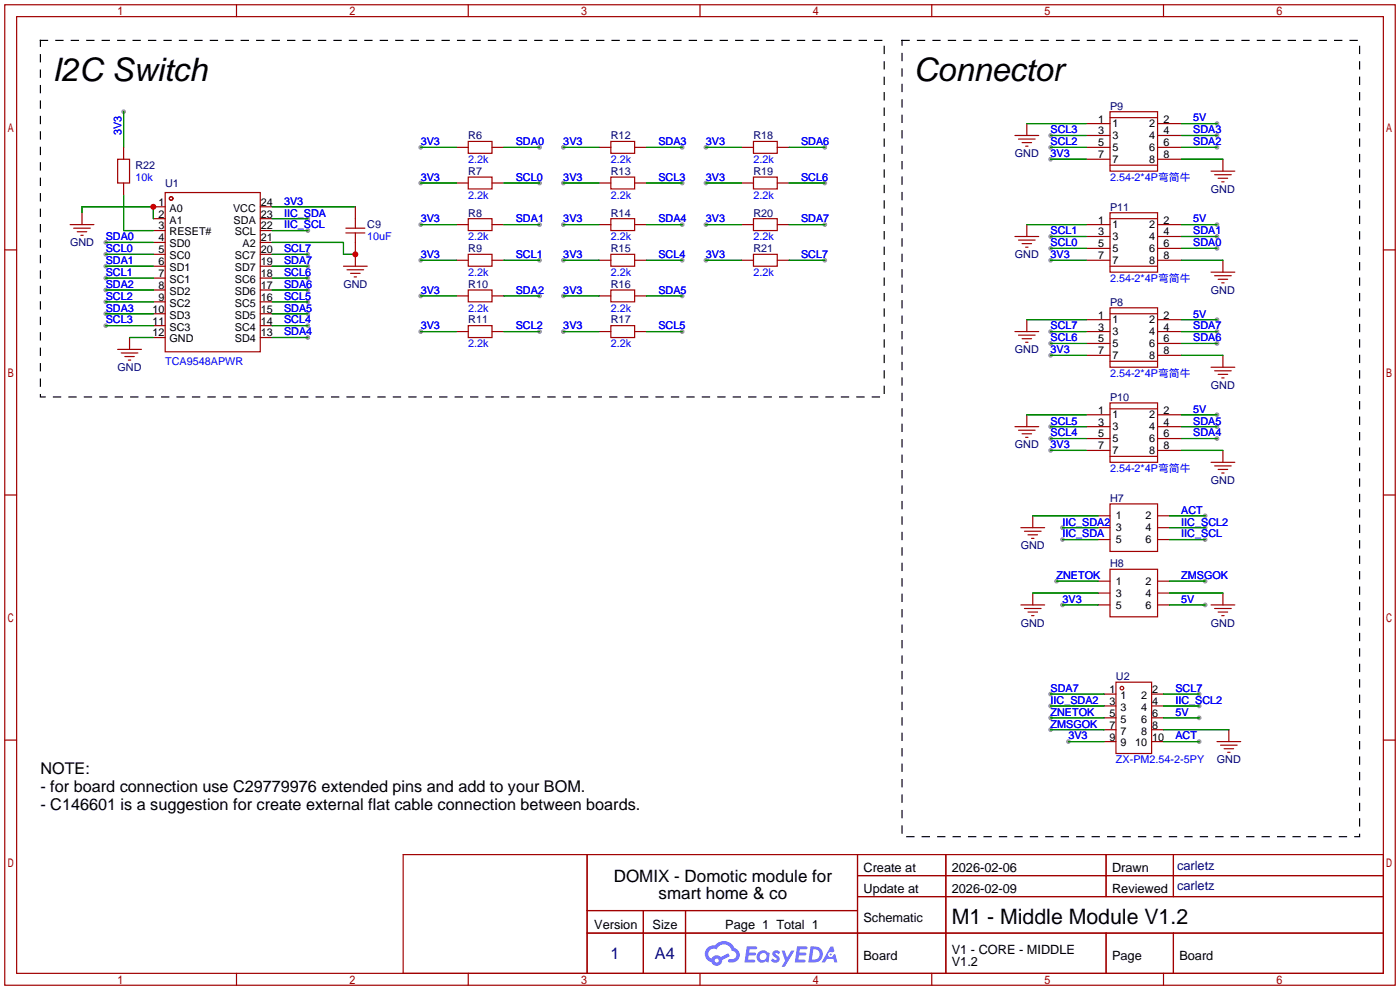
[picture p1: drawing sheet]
<svg xmlns="http://www.w3.org/2000/svg" width="299mm" height="212mm" viewBox="0 0 299 212" stroke-linecap="round" stroke-linejoin="round" font-family="sans-serif">
<g fill="#999">
<circle cx="224.5" cy="70.9" r=".51"/>
<circle cx="224.5" cy="73.4" r=".51"/>
<circle cx="224.5" cy="75.9" r=".51"/>
<circle cx="260.1" cy="70.9" r=".51"/>
<circle cx="260.1" cy="68.3" r=".51"/>
<circle cx="260.1" cy="73.4" r=".51"/>
<circle cx="227.1" cy="115.3" r=".51"/>
<circle cx="227.1" cy="112.8" r=".51"/>
<circle cx="257.6" cy="115.3" r=".51"/>
<circle cx="257.6" cy="112.8" r=".51"/>
<circle cx="257.6" cy="110.2" r=".51"/>
<circle cx="225.8" cy="124.2" r=".51"/>
<circle cx="257.6" cy="124.2" r=".51"/>
<circle cx="227.1" cy="129.3" r=".51"/>
<circle cx="257.6" cy="129.3" r=".51"/>
<circle cx="224.5" cy="29" r=".51"/>
<circle cx="224.5" cy="31.5" r=".51"/>
<circle cx="224.5" cy="34" r=".51"/>
<circle cx="260.1" cy="29" r=".51"/>
<circle cx="260.1" cy="26.4" r=".51"/>
<circle cx="260.1" cy="31.5" r=".51"/>
<circle cx="224.5" cy="91.2" r=".51"/>
<circle cx="224.5" cy="93.7" r=".51"/>
<circle cx="224.5" cy="96.3" r=".51"/>
<circle cx="260.1" cy="91.2" r=".51"/>
<circle cx="260.1" cy="88.6" r=".51"/>
<circle cx="260.1" cy="93.7" r=".51"/>
<circle cx="224.5" cy="50.5" r=".51"/>
<circle cx="224.5" cy="53.1" r=".51"/>
<circle cx="224.5" cy="55.6" r=".51"/>
<circle cx="260.1" cy="50.5" r=".51"/>
<circle cx="260.1" cy="48" r=".51"/>
<circle cx="260.1" cy="53.1" r=".51"/>
<circle cx="65.8" cy="46.7" r=".51"/>
<circle cx="65.8" cy="49.3" r=".51"/>
<circle cx="22.6" cy="51.8" r=".51"/>
<circle cx="22.6" cy="54.4" r=".51"/>
<circle cx="22.6" cy="56.9" r=".51"/>
<circle cx="22.6" cy="59.4" r=".51"/>
<circle cx="22.6" cy="62" r=".51"/>
<circle cx="22.6" cy="64.5" r=".51"/>
<circle cx="22.6" cy="67.1" r=".51"/>
<circle cx="22.6" cy="69.6" r=".51"/>
<circle cx="65.8" cy="69.6" r=".51"/>
<circle cx="65.8" cy="64.5" r=".51"/>
<circle cx="65.8" cy="59.4" r=".51"/>
<circle cx="65.8" cy="54.4" r=".51"/>
<circle cx="65.8" cy="72.1" r=".51"/>
<circle cx="65.8" cy="67.1" r=".51"/>
<circle cx="65.8" cy="62" r=".51"/>
<circle cx="65.8" cy="56.9" r=".51"/>
<circle cx="115.3" cy="31.5" r=".51"/>
<circle cx="115.3" cy="39.1" r=".51"/>
<circle cx="89.9" cy="31.5" r=".51"/>
<circle cx="89.9" cy="39.1" r=".51"/>
<circle cx="115.3" cy="48" r=".51"/>
<circle cx="115.3" cy="55.6" r=".51"/>
<circle cx="89.9" cy="48" r=".51"/>
<circle cx="89.9" cy="55.6" r=".51"/>
<circle cx="115.3" cy="63.2" r=".51"/>
<circle cx="115.3" cy="70.9" r=".51"/>
<circle cx="89.9" cy="63.2" r=".51"/>
<circle cx="89.9" cy="70.9" r=".51"/>
<circle cx="145.8" cy="31.5" r=".51"/>
<circle cx="145.8" cy="39.1" r=".51"/>
<circle cx="120.4" cy="31.5" r=".51"/>
<circle cx="120.4" cy="39.1" r=".51"/>
<circle cx="145.8" cy="48" r=".51"/>
<circle cx="145.8" cy="55.6" r=".51"/>
<circle cx="120.4" cy="48" r=".51"/>
<circle cx="120.4" cy="55.6" r=".51"/>
<circle cx="145.8" cy="63.2" r=".51"/>
<circle cx="145.8" cy="70.9" r=".51"/>
<circle cx="120.4" cy="63.2" r=".51"/>
<circle cx="120.4" cy="70.9" r=".51"/>
<circle cx="176.3" cy="31.5" r=".51"/>
<circle cx="176.3" cy="39.1" r=".51"/>
<circle cx="150.9" cy="31.5" r=".51"/>
<circle cx="150.9" cy="39.1" r=".51"/>
<circle cx="176.3" cy="48" r=".51"/>
<circle cx="176.3" cy="55.6" r=".51"/>
<circle cx="150.9" cy="48" r=".51"/>
<circle cx="150.9" cy="55.6" r=".51"/>
<circle cx="26.4" cy="23.9" r=".51"/>
<circle cx="224.5" cy="148.3" r=".51"/>
<circle cx="224.5" cy="153.4" r=".51"/>
<circle cx="224.5" cy="156" r=".51"/>
<circle cx="228.3" cy="158.5" r=".51"/>
<circle cx="224.5" cy="150.9" r=".51"/>
<circle cx="256.3" cy="158.5" r=".51"/>
<circle cx="256.3" cy="150.9" r=".51"/>
<circle cx="256.3" cy="148.3" r=".51"/>
<circle cx="256.3" cy="153.4" r=".51"/>
</g>
<g fill="none" stroke="#a10000" stroke-width=".25">
<path d="M1 1h297.2v209.6h-297.2zM3.6 3.6h292.1v204.4h-292.1zM50.5 1v2.6M100.1 1v2.6M149.6 1v2.6M199.1 1v2.6M248.7 1v2.6M1 53.4h2.6M295.7 53.4h2.5M1 105.8h2.6M295.7 105.8h2.5M1 158.2h2.6"/>
<path d="M295.7 158.2h2.5M50.5 208v2.6M100.1 208v2.6M149.6 208v2.6M199.1 208v2.6M248.7 208v2.6"/>
</g>
<g fill="#5487ff">
<path d="M165.3 203.3a.99 .99 0 0 1 1.4 .2l-.3 .5a.39 .39 0 0 0-.3-.3 .39 .39 0 0 0-.4 .1l.1 .1a1.02 1.02 0 0 1 .6 1.6 1.17 1.17 0 0 1-1.7-.2l.4-.5 .6 .4 .3-.1v-.3a1.01 1.01 0 0 1-.7-1.5z"/>
<path d="M167.1 203.2h.6l.5 1.5 .9-1.5h.7l-2.1 3.4h-.7l.8-1.3z"/>
<path d="M159.6 202.3h1.9l.3 .1-.1 .4-1.5 .1-.1 .7h1.2l.3 .3-.3 .3h-1.3l-.1 .9h1.4l.1 .3-.1 .2-2.2 .1z"/>
<path d="M170.4 202.3h1.9l.2 .1-.1 .4-1.5 .1-.1 .7h1.3l.3 .3-.4 .3h-1.2l-.2 .9h1.4l.2 .3-.2 .2-2.1 .1z"/>
<path d="M177.5 202.3h.6l.2 1-.5 .3a.57 .57 0 0 0-.8 .2 .57 .57 0 0 0 .4 .8 .57 .57 0 0 0 .7-.5l.4-.2 .5 1.8h-.7l-.2-.7h-1.4l-.4 .7h-.7z"/>
<path d="M173.2 202.3l-.4 3.4h1.1a1.73 1.73 0 0 0 1.9-1.7 1.73 1.73 0 0 0-2-1.7zM173.8 202.9a1.14 1.14 0 0 1 1.4 1.1 1.14 1.14 0 0 1-1.5 1.1h-.2z"/>
<path d="M162 203.6a1.26 1.26 0 0 0 0 1.8 1.26 1.26 0 0 0 1.7 .1l.5 .2 .3-1.9-.1-.2h-.4a1.21 1.21 0 0 0-2 0zM162.6 203.9a.76 .76 0 0 1 1 0 .76 .76 0 0 1 .1 1.1 .76 .76 0 0 1-1 .1l-.4-.6z"/>
<path d="M151.2 202.6a1.81 1.81 0 0 0 .9 3 1.18 1.18 0 0 0 1.3 .8 1.18 1.18 0 0 0 .9-1.2l1.7-.9-.4-.6-1.5 .8a1.2 1.2 0 0 0-2 .4 1.14 1.14 0 0 1-.6-1.6 1.14 1.14 0 0 1 1.7-.4 1.73 1.73 0 0 1 1.7-1.1 1.73 1.73 0 0 1 1.6 1.4 .94 .94 0 0 1 .8 1.2 .94 .94 0 0 1-1.3 .6 .36 .36 0 0 0-.4 .3 .36 .36 0 0 0 .3 .4 1.63 1.63 0 0 0 2.1-1 1.63 1.63 0 0 0-1-2.1 2.43 2.43 0 0 0-4.2-.5l-1 .1zM152.7 205.3a.45 .45 0 0 1 .9 0 .45 .45 0 0 1-.9 0z"/>
<circle cx="177.5" cy="204" r=".22"/>
</g>
<g fill="none" stroke="#a10000" stroke-width=".25">
<path d="M25.1 34h2.6v5.1h-2.6zM26.4 31.5v2.5M26.4 39.1v2.6M97.5 31.5h2.6M97.5 39.1h2.6M100.1 30.2h5.1v2.6h-5.1zM100.1 37.8h5.1v2.6h-5.1zM105.2 31.5h2.5M105.2 39.1h2.5M128 31.5h2.6M128 39.1h2.6M130.6 30.2h5v2.6h-5z"/>
<path d="M130.6 37.8h5v2.6h-5zM135.6 31.5h2.6M135.6 39.1h2.6M158.5 31.5h2.5M158.5 39.1h2.5M161 30.2h5.1v2.6h-5.1zM161 37.8h5.1v2.6h-5.1zM166.1 31.5h2.6M166.1 39.1h2.6M216.9 29h5.1M217.7 29.7h3.5M218.4 30.5h2.1"/>
<path d="M219.2 31.2h.5M219.5 26.4v2.6M232.2 26.4h5M232.2 29h5M232.2 31.5h5M232.2 34h5M237.2 23.9h10.2v12.7h-10.2zM237.2 25.1h10.2M237.2 35.3h10.2M247.4 26.4h5.1M247.4 29h5.1M247.4 31.5h5.1"/>
<path d="M247.4 34h5.1M258.8 36.6h5.1M259.6 37.3h3.5M260.3 38.1h2.1M261.1 38.9h.5M261.4 34v2.6M15 48h5.1M15.7 48.8h3.6M16.5 49.5h2M17.3 50.3h.5M17.5 45.5v2.5M32.8 46.7h2.5"/>
<path d="M32.8 56.9h2.5M32.8 44.2h2.5M32.8 49.3h2.5M32.8 51.8h2.5M32.8 54.4h2.5M32.8 59.4h2.5M35.3 41.1h20.3v34.1h-20.3zM55.6 46.7h2.6M55.6 56.9h2.6M55.6 44.2h2.6M55.6 49.3h2.6M55.6 51.8h2.6"/>
<path d="M55.6 54.4h2.6M55.6 59.4h2.6M73.4 56.9h5.1M73.9 48.8h4.1M73.9 49.8h4.1M74.2 57.7h3.5M74.9 58.4h2.1M75.7 59.2h.5M75.9 44.2v4.6M75.9 49.8v7.1M97.5 48h2.6M97.5 55.6h2.6"/>
<path d="M100.1 46.7h5.1v2.6h-5.1zM100.1 54.4h5.1v2.5h-5.1zM105.2 48h2.5M105.2 55.6h2.5M128 48h2.6M128 55.6h2.6M130.6 46.7h5v2.6h-5zM130.6 54.4h5v2.5h-5zM135.6 48h2.6M135.6 55.6h2.6M158.5 48h2.5M158.5 55.6h2.5"/>
<path d="M161 46.7h5.1v2.6h-5.1zM161 54.4h5.1v2.5h-5.1zM166.1 48h2.6M166.1 55.6h2.6M216.9 50.5h5.1M217.7 51.3h3.5M218.4 52.1h2.1M219.2 52.8h.5M219.5 48v2.5M232.2 48h5M232.2 50.5h5M232.2 53.1h5"/>
<path d="M232.2 55.6h5M237.2 45.5h10.2v12.7h-10.2zM237.2 46.7h10.2M237.2 56.9h10.2M247.4 48h5.1M247.4 50.5h5.1M247.4 53.1h5.1M247.4 55.6h5.1M258.8 58.2h5.1M259.6 58.9h3.5M260.3 59.7h2.1M261.4 55.6v2.6"/>
<path d="M25.1 74.7h5.1M25.9 75.4h3.6M26.7 76.2h2M27.4 77h.5M27.7 72.1v2.6M32.8 67.1h2.5M32.8 62h2.5M32.8 64.5h2.5M32.8 69.6h2.5M32.8 72.1h2.5M55.6 67.1h2.6M55.6 62h2.6"/>
<path d="M55.6 64.5h2.6M55.6 69.6h2.6M55.6 72.1h2.6M97.5 70.9h2.6M97.5 63.2h2.6M100.1 62h5.1v2.5h-5.1zM100.1 69.6h5.1v2.5h-5.1zM105.2 70.9h2.5M105.2 63.2h2.5M128 70.9h2.6M128 63.2h2.6M130.6 62h5v2.5h-5z"/>
<path d="M130.6 69.6h5v2.5h-5zM135.6 70.9h2.6M135.6 63.2h2.6M216.9 70.9h5.1M217.7 71.6h3.5M218.4 72.4h2.1M219.2 73.2h.5M219.5 68.3v2.6M232.2 68.3h5M232.2 70.9h5M232.2 73.4h5M232.2 75.9h5"/>
<path d="M237.2 65.8h10.2v12.7h-10.2zM237.2 67.1h10.2M237.2 77.2h10.2M247.4 68.3h5.1M247.4 70.9h5.1M247.4 73.4h5.1M247.4 75.9h5.1M258.8 78.5h5.1M259.6 79.2h3.5M261.1 60.5h.5M261.4 75.9v2.6M216.9 91.2h5.1"/>
<path d="M217.7 91.9h3.5M218.4 92.7h2.1M219.2 93.5h.5M219.5 88.6v2.6M232.2 88.6h5M232.2 91.2h5M232.2 93.7h5M232.2 96.3h5M237.2 86.1h10.2v12.7h-10.2zM237.2 87.4h10.2M237.2 97.5h10.2M247.4 88.6h5.1"/>
<path d="M247.4 91.2h5.1M247.4 93.7h5.1M247.4 96.3h5.1M258.8 98.8h5.1M259.6 99.6h3.5M260.3 80h2.1M261.1 80.8h.5M261.4 96.3v2.5M218.2 112.8h5.1M218.9 113.5h3.6M219.7 114.3h2M220.5 115.1h.5"/>
<path d="M220.7 110.2v2.6M234.7 110.2h2.5M234.7 112.8h2.5M234.7 115.3h2.5M237.2 107.7h10.2v10.2h-10.2zM247.4 110.2h2.5M247.4 112.8h2.5M247.4 115.3h2.5M260.3 100.3h2.1M261.1 101.1h.5M218.2 129.3h5.1M218.9 130h3.6"/>
<path d="M219.7 130.8h2M220.5 131.6h.5M220.7 126.7v2.6M234.7 124.2h2.5M234.7 126.7h2.5M234.7 129.3h2.5M237.2 121.7h10.2v10.1h-10.2zM247.4 124.2h2.5M247.4 126.7h2.5M247.4 129.3h2.5M258.8 129.3h5.1M259.6 130h3.5"/>
<path d="M260.3 130.8h2.1M261.1 131.6h.5M261.4 126.7v2.6M236 148.3h2.5M236 158.5h2.5M236 150.9h2.5M236 156h2.5M236 153.4h2.5M238.5 145.8h7.6v15.2h-7.6zM246.1 148.3h2.6M246.1 158.5h2.6M246.1 150.9h2.6"/>
<path d="M246.1 156h2.6M246.1 153.4h2.6M260.1 158.5h5.1M260.9 159.3h3.5M262.6 156v2.5M261.6 160h2.1M262.4 160.8h.5M86.2 182.6h209.5v25.4h-209.5zM125.5 182.6v25.4M125.5 194.6h57.8M125.5 199.4h170.2M137.5 194.6v13.4"/>
<path d="M146.5 194.6v13.4M183.3 182.6v25.4M183.3 187.1h112.4M183.3 191.6h112.4M202.1 182.6v25.4M236.4 182.6v9M236.4 199.4v8.6M250.8 182.6v9M250.8 199.4v8.6"/>
<circle cx="36.6" cy="42.4" r=".38"/>
<circle cx="239.8" cy="147.1" r=".38"/>
</g>
<path d="M8.6 8.6h180.4v76.2h-180.4zM192.8 8.6h97.8v170.2h-97.8z" fill="none" stroke="#000" stroke-width=".25" stroke-dasharray="1.5 1.8"/>
<g fill="none" stroke="#008700" stroke-width=".25">
<path d="M26.4 23.9v7.6M89.9 31.5h7.6M89.9 39.1h7.6M107.7 31.5h7.6M107.7 39.1h7.6M120.4 31.5h7.6M120.4 39.1h7.6M138.2 31.5h7.6M138.2 39.1h7.6M150.9 31.5h7.6M150.9 39.1h7.6M168.7 31.5h7.6"/>
<path d="M168.7 39.1h7.6M219.5 26.4h12.7M224.5 29h7.7M224.5 31.5h7.7M224.5 34h7.7M252.5 29h7.6M252.5 31.5h7.6M252.5 26.4h7.6M252.5 34h8.9M17.5 45.5v-1.3h15.3v2.5M22.6 54.4h10.2M22.6 51.8h10.2"/>
<path d="M22.6 56.9h10.2M22.6 59.4h10.2M26.4 41.7v7.6h6.4M58.2 44.2h17.7M58.2 46.7h7.6M58.2 49.3h7.6M58.2 51.8h15.2v2.6h2.5M58.2 54.4h7.6M58.2 56.9h7.6M58.2 59.4h7.6M89.9 48h7.6M89.9 55.6h7.6"/>
<path d="M107.7 48h7.6M107.7 55.6h7.6M120.4 48h7.6M120.4 55.6h7.6M138.2 48h7.6M138.2 55.6h7.6M150.9 48h7.6M150.9 55.6h7.6M168.7 48h7.6M168.7 55.6h7.6M219.5 48h12.7M224.5 50.5h7.7"/>
<path d="M224.5 53.1h7.7M224.5 55.6h7.7M252.5 50.5h7.6M252.5 53.1h7.6M252.5 48h7.6M252.5 55.6h8.9M22.6 62h10.2M22.6 64.5h10.2M22.6 67.1h10.2M22.6 69.6h10.2M27.7 72.1h5.1M58.2 72.1h7.6"/>
<path d="M58.2 62h7.6M58.2 64.5h7.6M58.2 67.1h7.6M58.2 69.6h7.6M89.9 70.9h7.6M89.9 63.2h7.6M107.7 70.9h7.6M107.7 63.2h7.6M120.4 70.9h7.6M120.4 63.2h7.6M138.2 70.9h7.6M138.2 63.2h7.6"/>
<path d="M219.5 68.3h12.7M224.5 70.9h7.7M224.5 73.4h7.7M224.5 75.9h7.7M252.5 70.9h7.6M252.5 73.4h7.6M252.5 68.3h7.6M252.5 75.9h8.9M219.5 88.6h12.7M224.5 91.2h7.7M224.5 93.7h7.7M224.5 96.3h7.7"/>
<path d="M252.5 91.2h7.6M252.5 93.7h7.6M252.5 88.6h7.6M252.5 96.3h8.9M220.7 110.2h14M227.1 115.3h7.6M227.1 112.8h7.6M249.9 115.3h7.7M249.9 112.8h7.7M249.9 110.2h7.7M220.7 126.7h14M225.8 124.2h8.9"/>
<path d="M227.1 129.3h7.6M249.9 124.2h7.7M249.9 129.3h7.7M249.9 126.7h11.5M224.5 148.3h11.5M224.5 153.4h11.5M224.5 156h11.5M224.5 150.9h11.5M228.3 158.5h7.7M248.7 148.3h7.6M248.7 153.4h7.6M248.7 156h13.9"/>
<path d="M248.7 158.5h7.6M248.7 150.9h7.6"/>
</g>
<g fill="#c00">
<circle cx="75.9" cy="54.4" r=".63"/>
<circle cx="32.8" cy="44.2" r=".63"/>
</g>
<g font-size="6.9">
<text x="11.2" y="17.4">I2C Switch</text>
<text x="195.3" y="17.4">Connector</text>
</g>
<text font-size="4.5" x="203.4" y="197.5">M1 - Middle Module V1.2</text>
<g font-size="3.6">
<text x="131.2" y="188.5">DOMIX - Domotic module for</text>
<text x="140.8" y="192.2">smart home &amp; co</text>
</g>
<g font-size="3.5">
<text x="8.6" y="165.4">NOTE:</text>
<text x="8.6" y="169.2">- for board connection use C29779976 extended pins and add to your BOM.</text>
<text x="8.6" y="173">- C146601 is a suggestion for create external flat cable connection between boards.</text>
</g>
<g font-size="3.5" fill="#000080">
<text x="130.5" y="204.9">1</text>
<text x="140" y="204.9">A4</text>
</g>
<g font-size="2.7" fill="#000080">
<text x="251.6" y="185.9">carletz</text>
<text x="251.6" y="190.2">carletz</text>
</g>
<g font-size="2.7">
<text x="184.5" y="186.3">Create at</text>
<text x="184.5" y="190.8">Update at</text>
<text x="203.4" y="186.3">2026-02-06</text>
<text x="203.4" y="190.8">2026-02-09</text>
<text x="237.7" y="186.3">Drawn</text>
<text x="237.7" y="190.8">Reviewed</text>
<text x="184.5" y="197">Schematic</text>
<text x="127" y="198.5">Version</text>
<text x="139.5" y="198.5">Size</text>
<text x="155" y="198.5">Page 1 Total 1</text>
<text x="203.4" y="203.8">V1 - CORE - MIDDLE</text>
<text x="184.5" y="205.2">Board</text>
<text x="203.4" y="206.5">V1.2</text>
<text x="237.7" y="205.2">Page</text>
<text x="252.1" y="205.2">Board</text>
</g>
<g font-size="2.3" fill="#000080">
<text x="237.2" y="23.4">P9</text>
<text x="100.1" y="29.8">R6</text>
<text x="130.6" y="29.8">R12</text>
<text x="161" y="29.8">R18</text>
<text x="216.9" y="33.6">GND</text>
<text x="29" y="36.1">R22</text>
<text x="35.3" y="39.9">U1</text>
<text x="100.1" y="37.4">R7</text>
<text x="130.6" y="37.4">R13</text>
<text x="161" y="37.4">R19</text>
<text x="258.8" y="41.2">GND</text>
<text x="100.1" y="46.3">R8</text>
<text x="130.6" y="46.3">R14</text>
<text x="161" y="46.3">R20</text>
<text x="237.2" y="45">P11</text>
<text x="15" y="52.6">GND</text>
<text x="78.5" y="48.8">C9</text>
<text x="100.1" y="53.9">R9</text>
<text x="130.6" y="53.9">R15</text>
<text x="161" y="53.9">R21</text>
<text x="216.9" y="55.2">GND</text>
<text x="73.4" y="61.5">GND</text>
<text x="100.1" y="61.5">R10</text>
<text x="130.6" y="61.5">R16</text>
<text x="237.2" y="65.3">P8</text>
<text x="258.8" y="62.8">GND</text>
<text x="100.1" y="69.1">R11</text>
<text x="130.6" y="69.1">R17</text>
<text x="216.9" y="75.5">GND</text>
<text x="25.1" y="79.3">GND</text>
<text x="258.8" y="83.1">GND</text>
<text x="237.2" y="85.6">P10</text>
<text x="216.9" y="95.8">GND</text>
<text x="237.2" y="107.2">H7</text>
<text x="258.8" y="103.4">GND</text>
<text x="218.2" y="117.4">GND</text>
<text x="237.2" y="121.2">H8</text>
<text x="218.2" y="133.9">GND</text>
<text x="258.8" y="133.9">GND</text>
<text x="238.5" y="145.3">U2</text>
<text x="260.1" y="163.1">GND</text>
</g>
<g font-size="2.3" fill="#00f">
<text x="26" y="29" transform="rotate(-90 26 29)">3V3</text>
<text x="224.5" y="28.5">SCL3</text>
<text x="255" y="28.5">SDA3</text>
<text x="255" y="26">5V</text>
<text x="89.9" y="31">3V3</text>
<text x="100.1" y="34.8">2.2k</text>
<text x="110.2" y="31">SDA0</text>
<text x="120.4" y="31">3V3</text>
<text x="130.6" y="34.8">2.2k</text>
<text x="140.7" y="31">SDA3</text>
<text x="150.9" y="31">3V3</text>
<text x="161" y="34.8">2.2k</text>
<text x="171.2" y="31">SDA6</text>
<text x="224.5" y="31">SCL2</text>
<text x="224.5" y="33.6">3V3</text>
<text x="255" y="31">SDA2</text>
<text x="29" y="38.7">10k</text>
<text x="89.9" y="38.7">3V3</text>
<text x="110.2" y="38.7">SCL0</text>
<text x="120.4" y="38.7">3V3</text>
<text x="140.7" y="38.7">SCL3</text>
<text x="150.9" y="38.7">3V3</text>
<text x="171.2" y="38.7">SCL6</text>
<text x="237.2" y="38.7">2.54-2*4P弯简牛</text>
<text x="60.7" y="43.7">3V3</text>
<text x="60.7" y="46.3">IIC_SDA</text>
<text x="89.9" y="47.5">3V3</text>
<text x="100.1" y="42.5">2.2k</text>
<text x="110.2" y="47.5">SDA1</text>
<text x="120.4" y="47.5">3V3</text>
<text x="130.6" y="42.5">2.2k</text>
<text x="140.7" y="47.5">SDA4</text>
<text x="150.9" y="47.5">3V3</text>
<text x="161" y="42.5">2.2k</text>
<text x="171.2" y="47.5">SDA7</text>
<text x="255" y="47.5">5V</text>
<text x="22.6" y="51.4">SDA0</text>
<text x="22.6" y="53.9">SCL0</text>
<text x="60.7" y="48.8">IIC_SCL</text>
<text x="60.7" y="53.9">SCL7</text>
<text x="78.5" y="51.4">10uF</text>
<text x="100.1" y="51.4">2.2k</text>
<text x="130.6" y="51.4">2.2k</text>
<text x="161" y="51.4">2.2k</text>
<text x="224.5" y="50.1">SCL1</text>
<text x="224.5" y="52.6">SCL0</text>
<text x="255" y="50.1">SDA1</text>
<text x="255" y="52.6">SDA0</text>
<text x="22.6" y="56.4">SDA1</text>
<text x="22.6" y="59">SCL1</text>
<text x="60.7" y="59">SCL6</text>
<text x="60.7" y="56.4">SDA7</text>
<text x="89.9" y="55.2">3V3</text>
<text x="100.1" y="59">2.2k</text>
<text x="110.2" y="55.2">SCL1</text>
<text x="120.4" y="55.2">3V3</text>
<text x="130.6" y="59">2.2k</text>
<text x="140.7" y="55.2">SCL4</text>
<text x="150.9" y="55.2">3V3</text>
<text x="161" y="59">2.2k</text>
<text x="171.2" y="55.2">SCL7</text>
<text x="224.5" y="55.2">3V3</text>
<text x="22.6" y="61.5">SDA2</text>
<text x="22.6" y="64.1">SCL2</text>
<text x="60.7" y="64.1">SCL5</text>
<text x="60.7" y="61.5">SDA6</text>
<text x="89.9" y="62.8">3V3</text>
<text x="110.2" y="62.8">SDA2</text>
<text x="120.4" y="62.8">3V3</text>
<text x="140.7" y="62.8">SDA5</text>
<text x="237.2" y="60.2">2.54-2*4P弯简牛</text>
<text x="22.6" y="66.6">SDA3</text>
<text x="22.6" y="69.1">SCL3</text>
<text x="60.7" y="69.1">SCL4</text>
<text x="60.7" y="71.7">SDA4</text>
<text x="60.7" y="66.6">SDA5</text>
<text x="89.9" y="70.4">3V3</text>
<text x="100.1" y="66.6">2.2k</text>
<text x="110.2" y="70.4">SCL2</text>
<text x="120.4" y="70.4">3V3</text>
<text x="130.6" y="66.6">2.2k</text>
<text x="140.7" y="70.4">SCL5</text>
<text x="224.5" y="70.4">SCL7</text>
<text x="255" y="70.4">SDA7</text>
<text x="255" y="67.9">5V</text>
<text x="100.1" y="74.2">2.2k</text>
<text x="130.6" y="74.2">2.2k</text>
<text x="224.5" y="72.9">SCL6</text>
<text x="224.5" y="75.5">3V3</text>
<text x="255" y="72.9">SDA6</text>
<text x="35.3" y="78">TCA9548APWR</text>
<text x="237.2" y="80.6">2.54-2*4P弯简牛</text>
<text x="255" y="88.2">5V</text>
<text x="224.5" y="90.7">SCL5</text>
<text x="224.5" y="93.3">SCL4</text>
<text x="224.5" y="95.8">3V3</text>
<text x="255" y="90.7">SDA5</text>
<text x="255" y="93.3">SDA4</text>
<text x="237.2" y="100.9">2.54-2*4P弯简牛</text>
<text x="227.1" y="112.3">IIC_SDA2</text>
<text x="252.5" y="112.3">IIC_SCL2</text>
<text x="252.5" y="109.8">ACT</text>
<text x="227.1" y="114.9">IIC_SDA</text>
<text x="252.5" y="114.9">IIC_SCL</text>
<text x="225.8" y="123.7">ZNETOK</text>
<text x="252.5" y="123.7">ZMSGOK</text>
<text x="227.1" y="128.8">3V3</text>
<text x="252.5" y="128.8">5V</text>
<text x="224.5" y="147.9">SDA7</text>
<text x="251.2" y="147.9">SCL7</text>
<text x="224.5" y="153">ZNETOK</text>
<text x="224.5" y="155.5">ZMSGOK</text>
<text x="224.5" y="150.4">IIC_SDA2</text>
<text x="251.2" y="150.4">IIC_SCL2</text>
<text x="251.2" y="153">5V</text>
<text x="228.3" y="158">3V3</text>
<text x="251.2" y="158">ACT</text>
<text x="238.5" y="163.1">ZX-PM2.54-2-5PY</text>
</g>
<g font-size="2.3">
<text x="234.7" y="26.2">1</text>
<text x="234.7" y="28.7">3</text>
<text x="237.7" y="27.2">1</text>
<text x="237.7" y="29.7">3</text>
<text x="245.6" y="27.2">2</text>
<text x="245.6" y="29.7">4</text>
<text x="248.7" y="26.2">2</text>
<text x="248.7" y="28.7">4</text>
<text x="234.7" y="31.3">5</text>
<text x="234.7" y="33.8">7</text>
<text x="237.7" y="32.3">5</text>
<text x="237.7" y="34.8">7</text>
<text x="245.6" y="32.3">6</text>
<text x="245.6" y="34.8">8</text>
<text x="248.7" y="31.3">6</text>
<text x="248.7" y="33.8">8</text>
<text x="33.9" y="44">1</text>
<text x="33.9" y="46.5">2</text>
<text x="36.2" y="45.2">A0</text>
<text x="36.2" y="47.8">A1</text>
<text x="49.8" y="45.2">VCC</text>
<text x="49.9" y="47.8">SDA</text>
<text x="55.8" y="46.5">23</text>
<text x="55.8" y="44">24</text>
<text x="234.7" y="47.8">1</text>
<text x="248.7" y="47.8">2</text>
<text x="33.9" y="49">3</text>
<text x="33.9" y="51.6">4</text>
<text x="36.2" y="50.3">RESET#</text>
<text x="36.2" y="52.9">SD0</text>
<text x="50.2" y="50.3">SCL</text>
<text x="51.9" y="52.9">A2</text>
<text x="55.8" y="51.6">21</text>
<text x="55.8" y="49">22</text>
<text x="234.7" y="50.3">3</text>
<text x="234.7" y="52.9">5</text>
<text x="237.7" y="48.8">1</text>
<text x="237.7" y="51.3">3</text>
<text x="237.7" y="53.9">5</text>
<text x="245.6" y="48.8">2</text>
<text x="245.6" y="51.3">4</text>
<text x="245.6" y="53.9">6</text>
<text x="248.7" y="50.3">4</text>
<text x="248.7" y="52.9">6</text>
<text x="33.9" y="54.1">5</text>
<text x="33.9" y="56.7">6</text>
<text x="33.9" y="59.2">7</text>
<text x="36.2" y="55.4">SC0</text>
<text x="36.2" y="57.9">SD1</text>
<text x="50.2" y="57.9">SD7</text>
<text x="50.2" y="55.4">SC7</text>
<text x="55.8" y="59.2">18</text>
<text x="55.8" y="56.7">19</text>
<text x="55.8" y="54.1">20</text>
<text x="234.7" y="55.4">7</text>
<text x="237.7" y="56.4">7</text>
<text x="245.6" y="56.4">8</text>
<text x="248.7" y="55.4">8</text>
<text x="33.9" y="61.7">8</text>
<text x="33.9" y="64.3">9</text>
<text x="36.2" y="60.5">SC1</text>
<text x="36.2" y="63">SD2</text>
<text x="36.2" y="65.6">SC2</text>
<text x="50.2" y="65.6">SC5</text>
<text x="50.2" y="63">SD6</text>
<text x="50.2" y="60.5">SC6</text>
<text x="55.8" y="64.3">16</text>
<text x="55.8" y="61.7">17</text>
<text x="32.6" y="66.8">10</text>
<text x="32.6" y="69.4">11</text>
<text x="32.6" y="71.9">12</text>
<text x="36.2" y="68.1">SD3</text>
<text x="36.2" y="70.6">SC3</text>
<text x="50.2" y="70.6">SC4</text>
<text x="50.2" y="68.1">SD5</text>
<text x="55.8" y="71.9">13</text>
<text x="55.8" y="69.4">14</text>
<text x="55.8" y="66.8">15</text>
<text x="234.7" y="68.1">1</text>
<text x="234.7" y="70.6">3</text>
<text x="237.7" y="69.1">1</text>
<text x="237.7" y="71.7">3</text>
<text x="245.6" y="69.1">2</text>
<text x="245.6" y="71.7">4</text>
<text x="248.7" y="68.1">2</text>
<text x="248.7" y="70.6">4</text>
<text x="36.2" y="73.2">GND</text>
<text x="50.2" y="73.2">SD4</text>
<text x="234.7" y="73.2">5</text>
<text x="234.7" y="75.7">7</text>
<text x="237.7" y="74.2">5</text>
<text x="237.7" y="76.7">7</text>
<text x="245.6" y="74.2">6</text>
<text x="245.6" y="76.7">8</text>
<text x="248.7" y="73.2">6</text>
<text x="248.7" y="75.7">8</text>
<text x="234.7" y="88.4">1</text>
<text x="237.7" y="89.4">1</text>
<text x="245.6" y="89.4">2</text>
<text x="248.7" y="88.4">2</text>
<text x="234.7" y="91">3</text>
<text x="234.7" y="93.5">5</text>
<text x="237.7" y="92">3</text>
<text x="237.7" y="94.5">5</text>
<text x="245.6" y="92">4</text>
<text x="245.6" y="94.5">6</text>
<text x="248.7" y="91">4</text>
<text x="248.7" y="93.5">6</text>
<text x="234.7" y="96">7</text>
<text x="237.7" y="97.1">7</text>
<text x="245.6" y="97.1">8</text>
<text x="248.7" y="96">8</text>
<text x="238.5" y="111">1</text>
<text x="238.5" y="113.6">3</text>
<text x="244.8" y="111">2</text>
<text x="244.8" y="113.6">4</text>
<text x="238.5" y="116.1">5</text>
<text x="244.8" y="116.1">6</text>
<text x="238.5" y="125">1</text>
<text x="244.8" y="125">2</text>
<text x="238.5" y="127.5">3</text>
<text x="238.5" y="130.1">5</text>
<text x="244.8" y="127.5">4</text>
<text x="244.8" y="130.1">6</text>
<text x="237.1" y="148.1">1</text>
<text x="239.4" y="149.4">1</text>
<text x="243.9" y="149.4">2</text>
<text x="246.3" y="148.1">2</text>
<text x="237.1" y="150.6">3</text>
<text x="237.1" y="153.2">5</text>
<text x="237.1" y="155.7">7</text>
<text x="239.4" y="151.9">3</text>
<text x="239.4" y="154.5">5</text>
<text x="243.9" y="154.5">6</text>
<text x="243.9" y="151.9">4</text>
<text x="246.3" y="155.7">8</text>
<text x="246.3" y="153.2">6</text>
<text x="246.3" y="150.6">4</text>
<text x="237.1" y="158.3">9</text>
<text x="239.4" y="157">7</text>
<text x="239.4" y="159.5">9</text>
<text x="242.6" y="159.5">10</text>
<text x="243.9" y="157">8</text>
<text x="246.3" y="158.3">10</text>
</g>
</svg>
